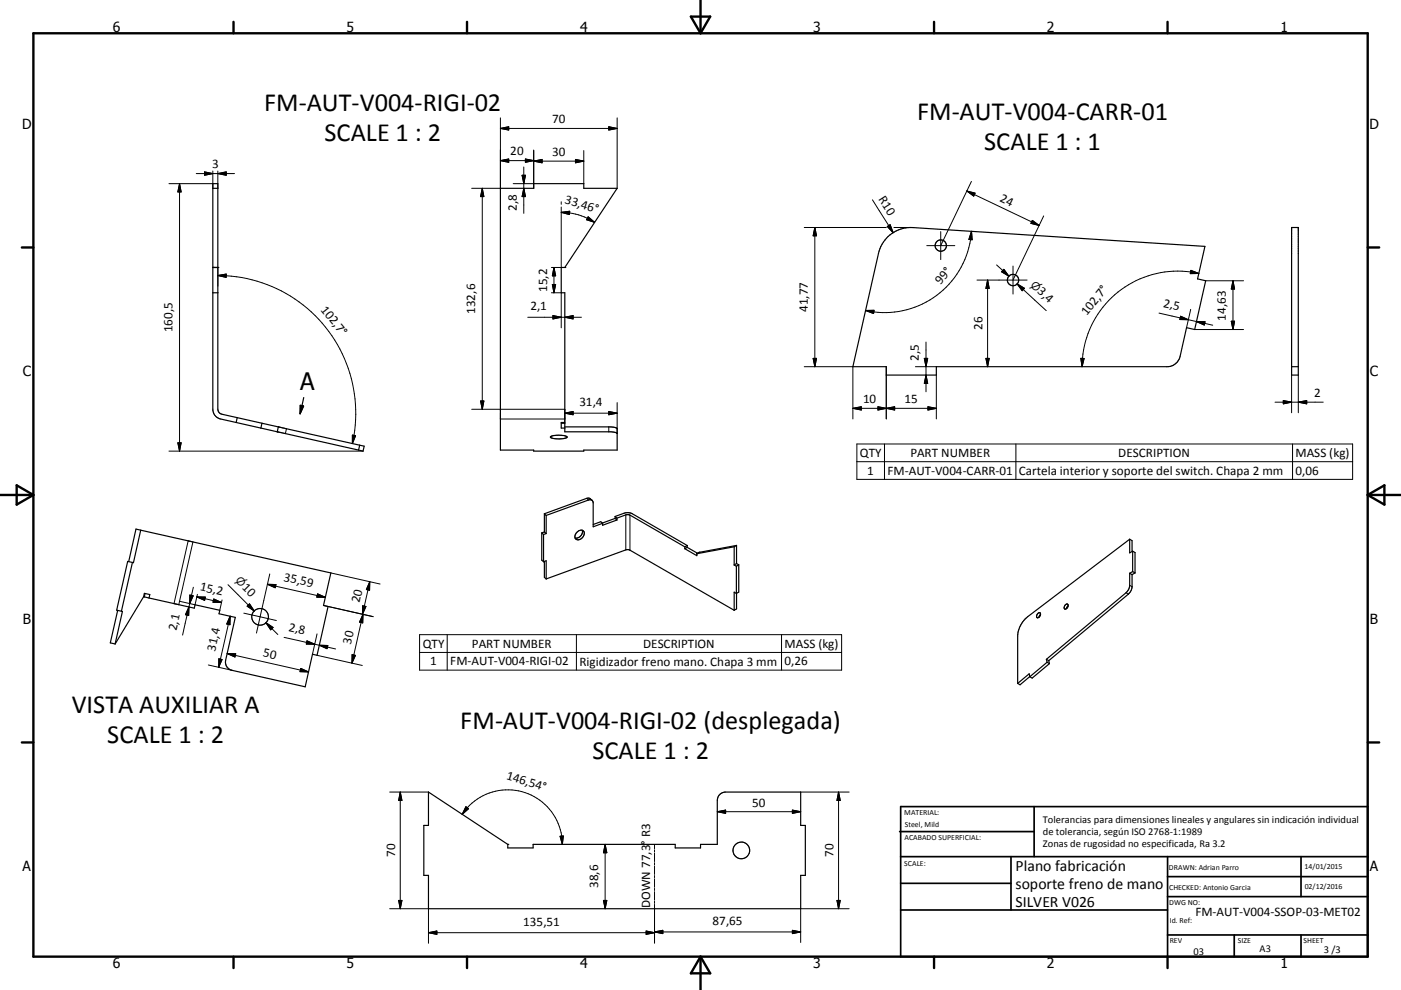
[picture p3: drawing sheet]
<svg xmlns="http://www.w3.org/2000/svg" width="420mm" height="297mm" viewBox="0 0 420 297" stroke-linecap="round" stroke-linejoin="round" font-family="sans-serif">
<g fill="none" stroke="#000" stroke-width=".36">
<path d="M63.8 56.5h1.5M266.3 70.9a10 10 0 0 1 7.5-2.6l87.4 5.6-2.2 9.8 2.5 .5-3.3 14.7-2.5-.6-1.9 8.6a4 4 0 0 1-3.9 3.1h-69.2v2.5h-15v-2.5h-10l7.7-33.9a10.1 10.1 0 0 1 2.9-5.2zM387.2 68.3h2v44.2h-2zM63.8 87.8h1.5M63.8 80.2h1.5M91.1 119.3l-1.1 4.8M387.2 110h2M70.8 126.8l12.3 2.7M71.1 125.3l-4.9-1.1-.6-.6-.3-.8v-67.7h-1.5v67.7a2.98 2.98 0 0 0 2.4 2.9l4.6 1.1M71.1 125.3l-.3 1.5M71.1 125.3l7.4 1.7M78.5 127l-.3 1.4"/>
<path d="M78.5 127l4.9 1.1M83.1 129.5l24.4 5.5M83.4 128.1h.1M83.4 128.1l-.3 1.4M83.5 128.1h.1M83.5 128.1l25.7 5.8-.4 1.4-1.3-.3M90 121.6l1 .2-1 2.3zM107.8 133.6l-.3 1.4M165.1 131a6.4 6.4 0 0 1 4.9 .1 5.9 5.9 0 0 1-5 .1zM168.3 127h1v2.5h13.9l1.4 .3 .4 .3M169.3 128.1h13.6l2 .4 .1 6.5h-10v.3h-15v-.3h-10v-78.5h10v-1.4h15v1.4h10l-15.7 23.7h-1v7.6h1v39h-1v1.6h1M42.2 159.1l57 12.8-2.2 9.7 1.4 .3-3.3 14.7-1.4-.3-2.2 9.8-22-5a2.52 2.52 0 0 1-1.9-3l2.9-12.9-4.8-1.1 .2-1-7.4-1.7-.3 1.1-13.5-3.1"/>
<path d="M42.2 159.1l-1.4-.4-2.2 9.8M42.2 159.1l-2.2 9.7-.3-.1M162.4 159.9v8.2l.6 .4M162.4 159.9l.6 .5M163.2 154.1v5.5M163.2 154.1l.5 .5M163.2 159.6l-.8 .3M163.2 159.6l.5 .5M163.7 154.6l12.7-4.6a.94 .94 0 0 1 1.4 .9v7.1l2.9-1M163.7 154.6v5.5M173.2 159.5a1.12 1.12 0 0 1 1.7-.2 1.12 1.12 0 0 1 0 1.6 1.29 1.29 0 0 1-1.3 1.1 1.29 1.29 0 0 1-1.2-1l.2-.8zM174.6 159.1a1.98 1.98 0 0 1-2.2 2.3"/>
<path d="M177.5 150.1l-.6-.6h-1l-12.7 4.6M180.7 157l-.6-.5-2.3 .9M184.4 154.9l2.7-.9a3.1 3.1 0 0 1 2.5 .1l16.4 9.6M184.4 154.9l.6 .6M184.4 155.5l-3.8 1.4M184.4 154.9v.6M184.4 155.5l.6 .5M185 155.5l2.6-1h1.1l16.6 9.6M185 155.5v.5M185 156l-4.3 1.6v-.6M39.7 168.7l-1.4-.3-3.3 14.7 1.4 .3M39.7 168.7l-3.3 14.7"/>
<path d="M43.5 178.1l-.2 1 1.4 .3M44.7 179.4l.2-1-1.6-.4-.2 1-8.6 14.2M163 168.5l.7-.3v5.5M163 160.4v8.1M163.2 168.4v4.8l.5 .5M163.7 173.7l24.1-8.8h.7l31.6 18.2M163.7 160.1l-.7 .3M205.3 164.1v.5M205.3 164.6l3.6 2.1v-.6M206 163.7l-.7 .4M206 164.2l-.7 .4M206 163.7v.5"/>
<path d="M206 164.2l3.1 1.8M220.1 164l-11.2 2.1M220.1 164v5.5M220.1 169.5l.7 .4M220.8 169.9v12.8l-.7 .4M220.8 163.6l-11.2 2.1-.7 .4M220.8 163.6l-.7 .4M220.8 163.6v5.5M220.8 169.1l.7 .3M220.8 169.1l-.7 .4M221.5 169.4v8.2l-.7 .4-.7-.3v5.4M221.5 169.4l-.7 .5"/>
<path d="M338.7 161.8l-30.6 23.2a8 8 0 0 0-3 5.8v14.2M338.7 161.8l.7 .4v3.3M338.7 172v3.6a3.2 3.2 0 0 1-1.1 2.2l-23.9 20M338.7 161.8v4.1l.9-.5M338.7 172l.7 .4M339.4 172.4v3.6a3.2 3.2 0 0 1-1.1 2.2l-23.9 20M339.6 171.5l-.9 .5M339.6 165.4v6.1M339.6 165.4l.7 .4v6.1M339.6 171.5l.7 .4M340.3 171.9l-.9 .5M35.3 183.1l-2.2 9.8 1.4 .3"/>
<path d="M36.4 183.4h.3l-2.2 9.8M311.1 184.2a.53 .53 0 0 1 .8-.3 .53 .53 0 0 1-.1 .9 .57 .57 0 0 1-.4 .5 .57 .57 0 0 1-.6-.2zM311.9 184.4l-.4 .8M313.7 197.8l.2 .9M313.7 197.8l.7 .4M313.9 198.7l-5.2 4.3M313.9 198.7l.7 .4M314.4 198.2l.2 .9M314.6 199.1l-5.1 4.3-.8-.4M319.3 181.5a.5 .5 0 0 1 .8-.3 .5 .5 0 0 1 0 .8 .58 .58 0 0 1-.4 .7 .58 .58 0 0 1-.7-.4zM320.2 181.8l-.4 .8M308.7 203l-.1-.9-3.5 2.9"/>
<path d="M308.7 203l-2.9 2.4-.7-.4M128.5 237.6l23.7 15.7v1.1h7.6v-1.1h42.6v1.1h7.6v-1.1h5.1v-13.2a2.51 2.51 0 0 1 2.4-2.5h22.6v10h1.3v15h-1.3v10h-111.6v-10h-1.4v-15h1.4z"/>
<circle cx="282" cy="73.7" r="1.7"/>
<circle cx="303.7" cy="84" r="1.7"/>
<circle cx="78" cy="185.1" r="2.5"/>
<circle cx="222.2" cy="255.1" r="2.5"/>
</g>
<g fill="none" stroke="#000" stroke-width=".3">
<path d="M150 38.5l2.5-.5v1zM150 35.4v21.1h-8.6M150 38.5h35M182.5 38l2.5 .5-2.5 .5zM185 35.4v21.1M50.7 55.1h13.1M53.8 55.1v80.2M53.8 55.1l.5 2.5h-1zM58.8 52.1h11.5M61.3 51.6l2.5 .5-2.5 .5zM63.8 51.3v5.2M65.3 51.3v5.2"/>
<path d="M65.3 52.1l2.5-.5v1zM144.6 56.5l.5 2.5h-1zM144.6 56.5v66.3M150 48.2h10M150 48.2l2.5-.5v1zM153.9 55.1h6.1M156.5 52.6h1l-.5 2.5zM157 50.1v13.9M157 56.5l.5 2.5h-1zM157.5 47.7l2.5 .5-2.5 .5zM160 48.3h15M160 48.3l2.5-.5v1z"/>
<path d="M160 45v11.5M172.5 47.8l2.5 .5-2.5 .5zM175 45.2v9.9M261.6 59.9l6.2 9.9M289.9 57.3l21.6 10.3M289.9 57.3l2.4 .6-.4 .9zM291.2 54.4l-9.1 19.1M168.3 63.7a18 18 0 0 1 10 3M168.3 63.7l2.5-.3-.1 1zM168.3 60.5v.8M168.3 62.1v18.1h-3M176.3 65.1l2 1.6-2.5-.8z"/>
<path d="M241.1 68.3h24.6M244.3 68.3v41.7M244.3 68.3l.5 2.4h-1zM266 68l.9-.6 .9 2.4zM268 68.3h5.1M277.8 73.7h8.5M282 69.5v8.4M291.3 69.4a26.1 26.1 0 0 1-31.8 23.7M291.3 69.4l.2 2.5-1-.1zM298.8 79.5l3.7 3.4M303.7 79.8v8.4M309.5 66.1l2 1.5-2.4-.6z"/>
<path d="M312.9 64.8l-9.1 19M65.3 82.7a41.4 41.4 0 0 1 40.3 50.4M65.3 82.7l2.5-.5v1zM65.3 80.2v5.6M158.2 95.2h16.1M165.3 87.8h3v10.6M165.6 85.3h1l-.5 2.5zM165.8 94.7l2.5 .5-2.5 .5zM166.1 80.2v7.6M166.1 80.2l.5 2.6h-1zM169.3 95.2l2.5-.5v1zM259.5 93.1h2.5l-.1 1z"/>
<path d="M292.9 84h15M296.1 84v26M296.1 84l.5 2.5h-1zM301 80.8l1.5 2.1-2.2-1.4zM305 85.2l8.7 8M305 85.2l2.1 1.3-.6 .7zM347.5 93.9l8.8 2M354 94.9l2.3 1h-2.6zM356.3 95.9l2.4 .6M357 92.8l-1.3 5.5M357 81.1l2.4 .9-2.5 .1zM358.2 98.9h14.6"/>
<path d="M358.7 96.5l4.9 1.1M358.7 96.5h2.6l-.3 1zM359.4 82a28.7 28.7 0 0 0-35 28M361.5 84.2h11.3M369.1 96.4h1l-.4 2.5zM369.7 84.2v14.7M369.7 84.2l.4 2.5h-1zM241.1 110h14.6v15.7M243.8 107.5h1l-.5 2.5zM265.7 110v15.7M274.4 110h6.3M277.1 107.5h1l-.5 2.5z"/>
<path d="M277.6 102.6v14.9M277.6 112.5l.5 2.5h-1zM280.7 112.5v13.2M295.6 107.5h1l-.5 2.5zM324 107.5h1l-.6 2.5zM387.2 112.5v11.3M389.2 112.5v11.3M50.7 135.3h58.1M53.3 132.8h1l-.5 2.5zM85.9 128.6l-.3 1.5M105.6 130.5l1 .2-1 2.4zM141.4 122.8h27.9v4.3"/>
<path d="M144.1 120.3h1l-.5 2.5zM150 125.7h19.3M169.3 124l2.5-.6v1zM169.3 124h15.7M182.5 123.4l2.5 .6-2.5 .4zM182.5 128.1v1.4M185 120.8v9.3M255.7 122.5h25M255.7 122.5l2.5-.5v1zM256.9 133.2h148.6v10.6h-148.6zM256.9 138.5h148.6M263.2 122l2.5 .5-2.5 .5z"/>
<path d="M265.2 133.2v10.6M265.7 122.5l2.5-.5v1zM278.2 122l2.5 .5-2.5 .5zM304.6 133.2v10.6M382.3 120.7h14.4M384.7 120.2l2.5 .5-2.5 .5zM387.5 133.2v10.6M389.2 120.7l2.6-.5v1zM175.9 149.5l.5 .5M187.6 154.5v10.5M188.9 154.5v10.6M56.4 162.3l-4.2 18.8"/>
<path d="M56.9 178.5l1 .2-1 2.4zM57.8 162.6l-4.2 18.8M58 176.2l-1.1 4.9M59 179.1l7.4 1.7M59 179.1h2.5l-.2 1zM59.2 178.3l-.7 3.1-4.7-1M64.1 179.7l2.3 1.1-2.5-.1zM66.6 180l-.7 3.1M68.4 175.4l7.8 7.9M80.2 175.3l17.3 3.9M80.2 175.3l2.5 .1-.2 .9zM80.9 172.2l-4 17.7"/>
<path d="M95.2 178.2l2.3 1h-2.5zM99.2 171.9l14.8 3.3M110.9 174.5l-2.2 9.8M110.9 174.5l-.1 2.6-1-.2zM337.6 177.8l.7 .4M338.7 175.6l.7 .4M56.6 182.1l-1.9 8.4M56.6 182.1v2.5l-1-.2zM56.9 181.1l-.3 1M62.5 199.5l7 1.6M65.6 197.6l1 .3-1 2.3zM68.1 196.1l24.4 5.5"/>
<path d="M68.1 196.1h2.6l-.3 1zM69 184.9l-3.4 15.3M69 184.9l-.1 2.5-.9-.2zM73.1 184l9.8 2.2M74.1 181.9l.7-.7 1.4 2.1zM74.5 181.5l1.7 1.8M79.7 186.8l3.6 3.6M79.7 186.8l2.2 1.4-.7 .8zM85.2 191.2l10.5 2.4M92 192.3l2.4 1-2.6-.1zM95.1 196.6l13.5 3M95.1 190.2l-1.4 6.1"/>
<path d="M95.7 193.6l4.9 1.1M95.7 193.6l2.6 .1-.3 .9zM97 181.6l14.8 3.4M98.4 181.9l13.5 3.1M105.6 196.4l1 .2-1.1 2.3zM108.7 181.7l1 .2-1 2.4zM108.8 184.3l-3.3 14.6M108.8 184.3l-.1 2.6-.9-.3zM125.8 190.4h126.5v10.6h-126.5zM125.8 195.7h126.5M134.1 190.4v10.6M172.8 190.4v10.6"/>
<path d="M234.3 190.4v10.6M90.2 200.5l2.3 1.1-2.6-.1zM116.8 237.6h11.7M120 237.6l.5 2.5h-1zM120 237.6v35M240.1 237.6h14.5M251.4 237.6v35M251.4 237.6l.5 2.5h-1zM138.6 244.3a16.4 16.4 0 0 1 18.3-6.7 16.4 16.4 0 0 1 11.7 15.7M139.7 242l.8 .6-1.9 1.7zM167.9 250.9l1-.1-.3 2.5zM181.4 253.3v19.3"/>
<path d="M181.4 253.3l.5 2.5h-1zM196.2 253.3v1.3M196.2 254.9v.7M196.2 255.9v2.6M196.2 258.8v.6M196.2 259.8v2.5M215.1 243.5h25M215.1 243.5l2.4-.5v1zM237.6 243l2.5 .5-2.5 .5zM116.8 272.6h11.7v10.4M119.5 270.1h1l-.5 2.5zM128.5 279.8h67.7"/>
<path d="M128.5 279.8l2.5-.5v1zM180.9 270.1h1l-.5 2.5zM193.7 279.3l2.5 .5-2.5 .5zM196.2 262.7v.6M196.2 263.6v2.6M196.2 266.5v.7M196.2 267.5v2.6M196.2 270.4v.6M196.2 271.3v11.7M196.2 279.6h43.9M196.2 279.6l2.5-.5v1zM237.6 279.1l2.5 .5-2.5 .5z"/>
<path d="M250.9 270.1h1l-.5 2.5zM254.6 272.6h-14.5v10.2"/>
</g>
<g fill="#000">
<circle cx="63.8" cy="80.2" r=".18"/>
<circle cx="65.3" cy="80.2" r=".18"/>
<circle cx="169.3" cy="80.2" r=".18"/>
<circle cx="43.1" cy="179" r=".18"/>
<circle cx="208.9" cy="166.1" r=".18"/>
<circle cx="209.6" cy="165.7" r=".18"/>
<circle cx="152.2" cy="253.3" r=".18"/>
</g>
<g fill="none" stroke="#000" stroke-width=".71">
<path d="M10 10h400v277h-400zM70 6.6v3.4M140 6.6v3.4M207.1 5h5.8l-2.9 5zM210 0v10M280 6.6v3.4M350 6.6v3.4M6.6 74.2h3.4M410 74.2h3.5M0 148.5h10M5 145.6l5 2.9-5 2.9zM410 148.5h10.1"/>
<path d="M410 148.5l5.1-2.9v5.8zM6.6 222.7h3.4M410 222.7h3.5M70 287v3.4M140 287v3.4M210 287v10M210 287l2.9 5h-5.8zM280 287v3.4M350 287v3.4"/>
</g>
<g fill="none" stroke="#000" stroke-width=".51">
<path d="M269.7 249.5h40.3M270 242h140v45h-140zM270 257h140M303.1 257v16M310 242v15M350 257v30M390.1 257v12M270 265h33.1M270 273h80M350 269h60M350 263h60M350 280.5h60"/>
<path d="M370 280.5v6.5M390.1 280.5v6.5"/>
</g>
<path d="M90 121.6l1 .2-1 2.3z" fill="#000" stroke="#000" stroke-width=".36"/>
<g fill="#000" stroke="#000" stroke-width=".3">
<path d="M150 38.5l2.5-.5v1zM182.5 38l2.5 .5-2.5 .5zM53.8 55.1l.5 2.5h-1zM61.3 51.6l2.5 .5-2.5 .5zM65.3 52.1l2.5-.5v1zM144.6 56.5l.5 2.5h-1zM150 48.2l2.5-.5v1zM156.5 52.6h1l-.5 2.5zM157.5 47.7l2.5 .5-2.5 .5zM157 56.5l.5 2.5h-1zM160 48.3l2.5-.5v1zM172.5 47.8l2.5 .5-2.5 .5z"/>
<path d="M289.9 57.3l2.4 .6-.4 .9zM168.3 63.7l2.5-.3-.1 1zM176.3 65.1l2 1.6-2.5-.8zM244.3 68.3l.5 2.4h-1zM266 68l.9-.6 .9 2.4zM291.3 69.4l.2 2.5-1-.1zM309.5 66.1l2 1.5-2.4-.6zM65.3 82.7l2.5-.5v1zM165.6 85.3h1l-.5 2.5zM165.8 94.7l2.5 .5-2.5 .5zM166.1 80.2l.5 2.6h-1zM169.3 95.2l2.5-.5v1z"/>
<path d="M259.5 93.1h2.5l-.1 1zM296.1 84l.5 2.5h-1zM301 80.8l1.5 2.1-2.2-1.4zM305 85.2l2.1 1.3-.6 .7zM354 94.9l2.3 1h-2.6zM357 81.1l2.4 .9-2.5 .1zM358.7 96.5h2.6l-.3 1zM369.1 96.4h1l-.4 2.5zM369.7 84.2l.4 2.5h-1zM243.8 107.5h1l-.5 2.5zM277.1 107.5h1l-.5 2.5zM277.6 112.5l.5 2.5h-1z"/>
<path d="M295.6 107.5h1l-.5 2.5zM324 107.5h1l-.6 2.5zM53.3 132.8h1l-.5 2.5zM105.6 130.5l1 .2-1 2.4zM144.1 120.3h1l-.5 2.5zM169.3 124l2.5-.6v1zM182.5 123.4l2.5 .6-2.5 .4zM255.7 122.5l2.5-.5v1zM263.2 122l2.5 .5-2.5 .5zM265.7 122.5l2.5-.5v1zM278.2 122l2.5 .5-2.5 .5zM384.7 120.2l2.5 .5-2.5 .5z"/>
<path d="M389.2 120.7l2.6-.5v1zM56.9 178.5l1 .2-1 2.4zM59 179.1h2.5l-.2 1zM80.2 175.3l2.5 .1-.2 .9zM95.2 178.2l2.3 1h-2.5zM110.9 174.5l-.1 2.6-1-.2zM56.6 182.1v2.5l-1-.2zM64.1 179.7l2.3 1.1-2.5-.1zM65.6 197.6l1 .3-1 2.3zM69 184.9l-.1 2.5-.9-.2zM68.1 196.1h2.6l-.3 1zM74.1 181.9l.7-.7 1.4 2.1z"/>
<path d="M79.7 186.8l2.2 1.4-.7 .8zM92 192.3l2.4 1-2.6-.1zM95.7 193.6l2.6 .1-.3 .9zM105.6 196.4l1 .2-1.1 2.3zM108.7 181.7l1 .2-1 2.4zM108.8 184.3l-.1 2.6-.9-.3zM90.2 200.5l2.3 1.1-2.6-.1zM120 237.6l.5 2.5h-1zM139.7 242l.8 .6-1.9 1.7zM167.9 250.9l1-.1-.3 2.5zM181.4 253.3l.5 2.5h-1zM215.1 243.5l2.4-.5v1z"/>
<path d="M237.6 243l2.5 .5-2.5 .5zM251.4 237.6l.5 2.5h-1zM119.5 270.1h1l-.5 2.5zM128.5 279.8l2.5-.5v1zM180.9 270.1h1l-.5 2.5zM196.2 279.6l2.5-.5v1zM250.9 270.1h1l-.5 2.5zM193.7 279.3l2.5 .5-2.5 .5zM237.6 279.1l2.5 .5-2.5 .5z"/>
</g>
<g font-size="7.9">
<text x="79.2" y="33.4">FM-AUT-V004-RIGI-02</text>
<text x="275" y="36.1">FM-AUT-V004-CARR-01</text>
<text x="97.3" y="42.3">SCALE 1 : 2</text>
<text x="295.1" y="45">SCALE 1 : 1</text>
<text x="21.5" y="214">VISTA AUXILIAR A</text>
<text x="138" y="218.8">FM-AUT-V004-RIGI-02 (desplegada)</text>
<text x="32.2" y="223">SCALE 1 : 2</text>
<text x="177.6" y="227.8">SCALE 1 : 2</text>
</g>
<text font-size="7.2" x="90" y="117">A</text>
<g font-size="4.7">
<text x="304.5" y="261.2">Plano fabricación</text>
<text x="304.5" y="266.6">soporte freno de mano</text>
<text x="304.5" y="272">SILVER V026</text>
</g>
<g font-size="4.2">
<text x="33.9" y="9.6">6</text>
<text x="103.9" y="9.6">5</text>
<text x="173.9" y="9.6">4</text>
<text x="243.8" y="9.6">3</text>
<text x="313.9" y="9.6">2</text>
<text x="383.9" y="9.6">1</text>
<text x="6.7" y="38.7">D</text>
<text x="410.5" y="38.7">D</text>
<text x="6.9" y="112.9">C</text>
<text x="410.7" y="112.9">C</text>
<text x="6.9" y="187.1">B</text>
<text x="410.7" y="187.1">B</text>
<text x="6.8" y="261.4">A</text>
<text x="410.7" y="261.4">A</text>
<text x="33.9" y="290.4">6</text>
<text x="103.9" y="290.4">5</text>
<text x="173.9" y="290.4">4</text>
<text x="243.8" y="290.4">3</text>
<text x="313.9" y="290.4">2</text>
<text x="383.9" y="290.4">1</text>
</g>
<g font-size="3.9">
<text x="165.5" y="37">70</text>
<text x="153" y="46.7">20</text>
<text x="165.5" y="46.8">30</text>
<text x="63.6" y="50.5">3</text>
<text x="263.3" y="59.8" transform="rotate(58 263.3 59.8)">R10</text>
<text x="154.9" y="63.2" transform="rotate(-90 154.9 63.2)">2,8</text>
<text x="169.2" y="61" transform="rotate(17 169.2 61)">33,46°</text>
<text x="299.6" y="60.2" transform="rotate(25 299.6 60.2)">24</text>
<text x="164" y="87.5" transform="rotate(-90 164 87.5)">15,2</text>
<text x="281.9" y="85.5" transform="rotate(-49 281.9 85.5)">99°</text>
<text x="310.9" y="87.7" transform="rotate(43 310.9 87.7)">3,4</text>
<text x="96" y="92.9" transform="rotate(51 96 92.9)">102,7°</text>
<text x="142.5" y="94.1" transform="rotate(-90 142.5 94.1)">132,6</text>
<text x="159" y="93.1">2,1</text>
<text x="242.2" y="93.6" transform="rotate(-90 242.2 93.6)">41,77</text>
<text x="325.8" y="94.8" transform="rotate(-51 325.8 94.8)">102,7°</text>
<text x="348.7" y="92.1" transform="rotate(13 348.7 92.1)">2,5</text>
<text x="51.7" y="99.7" transform="rotate(-90 51.7 99.7)">160,5</text>
<text x="294.6" y="99" transform="rotate(-90 294.6 99)">26</text>
<text x="367.5" y="96.2" transform="rotate(-90 367.5 96.2)">14,63</text>
<text x="275.5" y="108.4" transform="rotate(-90 275.5 108.4)">2,5</text>
<text x="394" y="119.1">2</text>
<text x="173.7" y="121.8">31,4</text>
<text x="258.7" y="121">10</text>
<text x="271.2" y="121">15</text>
<text x="257.8" y="137.2">QTY</text>
<text x="273" y="137.2">PART NUMBER</text>
<text x="335.3" y="137.2">DESCRIPTION</text>
<text x="388.4" y="137.2">MASS (kg)</text>
<text x="260" y="142.5">1</text>
<text x="266.1" y="142.5">FM-AUT-V004-CARR-01</text>
<text x="305.5" y="142.5">Cartela interior y soporte del switch. Chapa 2 mm</text>
<text x="388.4" y="142.5">0,06</text>
<text x="59.8" y="177.1" transform="rotate(13 59.8 177.1)">15,2</text>
<text x="72.4" y="176.4" transform="rotate(45 72.4 176.4)">10</text>
<text x="84.9" y="174.2" transform="rotate(13 84.9 174.2)">35,59</text>
<text x="107.8" y="181" transform="rotate(-77 107.8 181)">20</text>
<text x="52.9" y="189.3" transform="rotate(-77 52.9 189.3)">2,1</text>
<text x="86.4" y="189.3" transform="rotate(13 86.4 189.3)">2,8</text>
<text x="64.5" y="195.5" transform="rotate(-77 64.5 195.5)">31,4</text>
<text x="78.7" y="196.8" transform="rotate(13 78.7 196.8)">50</text>
<text x="105.2" y="193.4" transform="rotate(-77 105.2 193.4)">30</text>
<text x="126.7" y="194.3">QTY</text>
<text x="141.5" y="194.3">PART NUMBER</text>
<text x="192.9" y="194.3">DESCRIPTION</text>
<text x="235.2" y="194.4">MASS (kg)</text>
<text x="128.9" y="199.6">1</text>
<text x="135" y="199.6">FM-AUT-V004-RIGI-02</text>
<text x="173.7" y="199.7">Rigidizador freno mano. Chapa 3 mm</text>
<text x="235.2" y="199.6">0,26</text>
<text x="151.6" y="233.8" transform="rotate(17 151.6 233.8)">146,54°</text>
<text x="225.6" y="242">50</text>
<text x="194.9" y="251.2" transform="rotate(-90 194.9 251.2)">R3</text>
<text x="118.4" y="257.1" transform="rotate(-90 118.4 257.1)">70</text>
<text x="249.9" y="257.1" transform="rotate(-90 249.9 257.1)">70</text>
<text x="179.3" y="266.4" transform="rotate(-90 179.3 266.4)">38,6</text>
<text x="194.9" y="272.4" transform="rotate(-90 194.9 272.4)">DOWN 77,3°</text>
<text x="358.4" y="274.9">FM-AUT-V004-SSOP-03-MET02</text>
<text x="156.9" y="277.7">135,51</text>
<text x="213.6" y="277.5">87,65</text>
</g>
<g font-size="3.3">
<text x="308.8" y="85.9" transform="rotate(43 308.8 85.9)">⌀</text>
<text x="70.4" y="174.4" transform="rotate(45 70.4 174.4)">⌀</text>
</g>
<g font-size="3.1">
<text x="312.7" y="246.8">Tolerancias para dimensiones lineales y angulares sin indicación individual</text>
<text x="312.7" y="250.4">de tolerancia, según ISO 2768-1:1989</text>
<text x="312.7" y="254">Zonas de rugosidad no especificada, Ra 3.2</text>
<text x="357.8" y="286.5">03</text>
<text x="377.6" y="285.6">A3</text>
<text x="396.9" y="285.9">3 /3</text>
</g>
<g font-size="2.4">
<text x="271.1" y="244.4">MATERIAL:</text>
<text x="271.2" y="252">ACABADO SUPERFICIAL:</text>
<text x="271.3" y="248">Steel, Mild</text>
<text x="271.1" y="259.7">SCALE:</text>
<text x="350.4" y="260.9">DRAWN: Adrian Parro</text>
<text x="391.1" y="260.6">14/01/2015</text>
<text x="350.5" y="267">CHECKED: Antonio Garcia</text>
<text x="391.2" y="266.7">02/12/2016</text>
<text x="350.5" y="271.4">DWG NO:</text>
<text x="350.7" y="276.9">Id. Ref:</text>
<text x="350.7" y="282.8">REV</text>
<text x="371.1" y="282.9">SIZE</text>
<text x="390.8" y="283">SHEET</text>
</g>
</svg>
